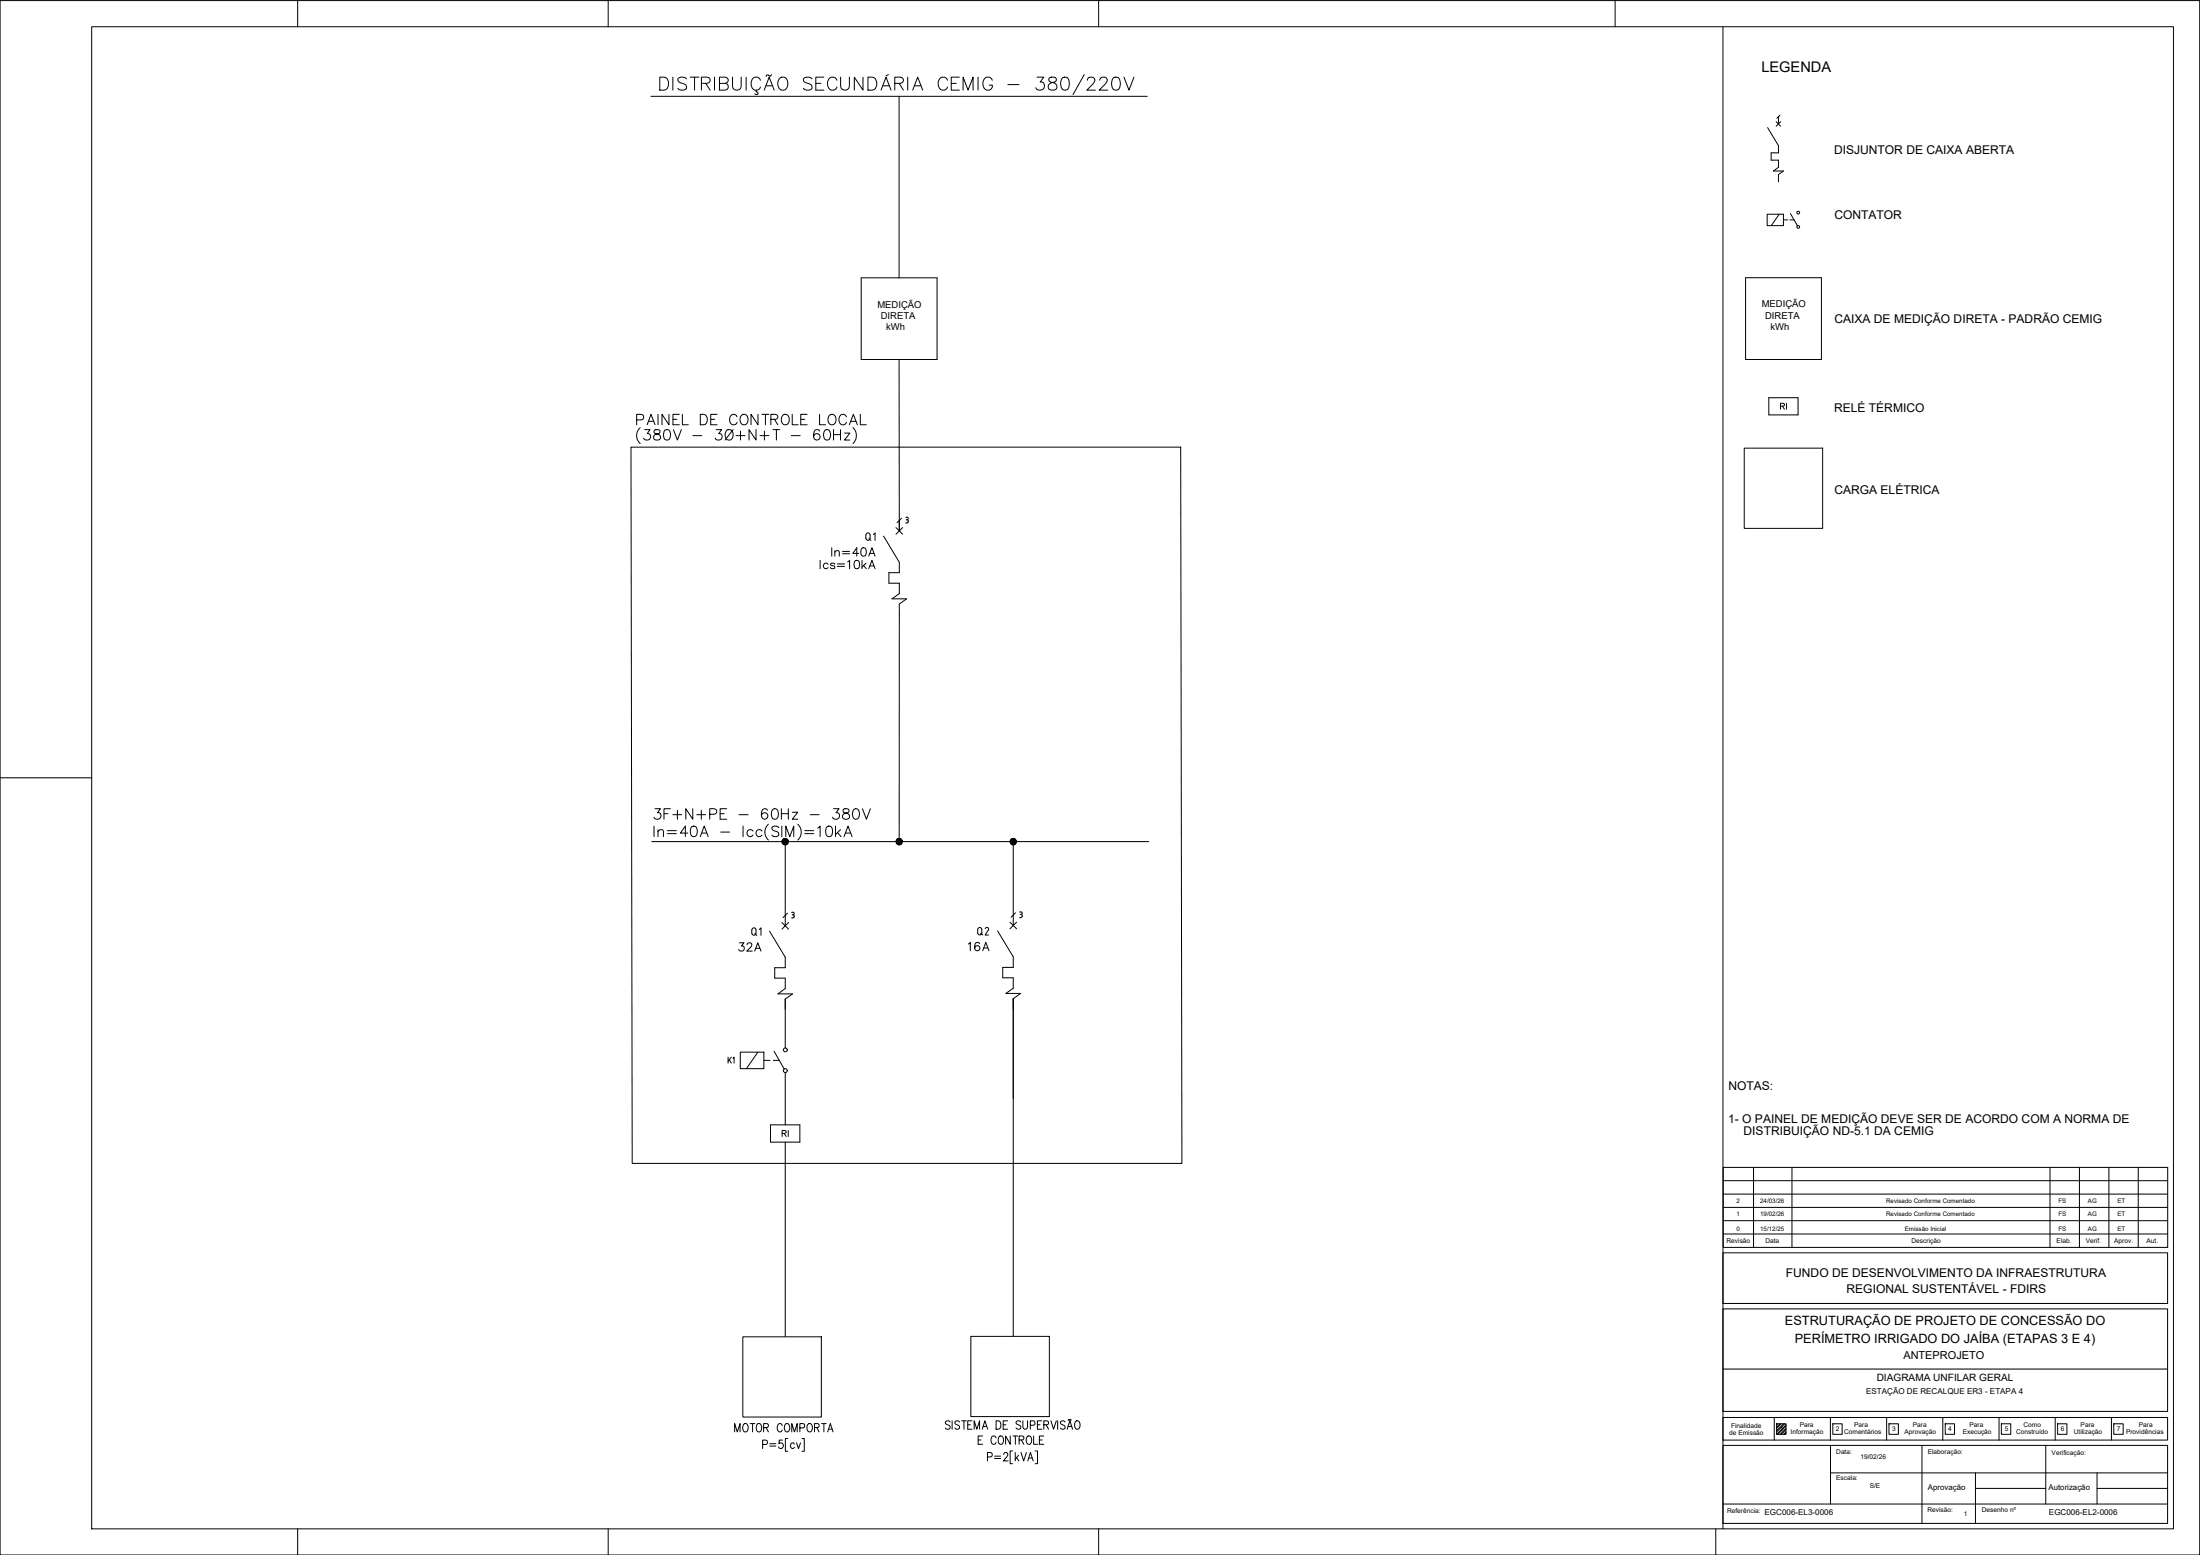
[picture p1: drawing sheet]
<svg xmlns="http://www.w3.org/2000/svg" width="841mm" height="594mm" viewBox="0 0 841 594" stroke-linecap="round" stroke-linejoin="round" font-family="sans-serif">
<!-- layer: EPLAN311 -->
<path d="M248.8 36.8h189.8M343.7 36.8v69.3M329.2 106.1h29v31.2h-29zM667.3 106.1h29v31.2h-29zM343.7 137.3l.1 65.5M343.8 234.8l-.1 86.3M249.2 321.5h189.9" fill="none" stroke="#000" stroke-width=".38"/>
<!-- layer: LIMITE -->
<path d="M241.2 170.8h210.2l.4 273.7h-210.1z" fill="none" stroke="#000" stroke-width=".38"/>
<!-- layer: EL_TEXTO -->
<g fill="none" stroke="#000" stroke-width=".38">
<path d="M252.2 29.5h1.7a2.62 2.62 0 0 1 1.7 2.5 2.62 2.62 0 0 1-1.7 2.4h-1.7zM257.2 29.5v4.9M262.5 30.2a2.3 2.3 0 0 0-3.4 0 1.31 1.31 0 0 0 1 1.4l1.4 .5a1.21 1.21 0 0 1 .9 .9 1.21 1.21 0 0 1-.4 1.2 2.39 2.39 0 0 1-2.9-.4M263.9 29.5h3.3M265.5 29.5v4.9M268.1 31.8h2.2a1.29 1.29 0 0 0 1.2-1.4l-.5-.7-.7-.2h-2.2v4.9M269.8 31.8l1.7 2.6M273.1 29.5v4.9M275 31.8l2.9-.2a1.12 1.12 0 0 0 0-1.9l-2.9-.2v4.9h2.2a1.29 1.29 0 0 0 1.2-1.3 1.29 1.29 0 0 0-1.2-1.3M280 29.5v3.5a1.67 1.67 0 0 0 1.7 1.5 1.67 1.67 0 0 0 1.6-1.5v-3.5M285.2 29.5v4.9M289.1 34.4v.8h.4l.3 .7-.3 .2-.9-.2"/>
<path d="M290.7 30.7a1.83 1.83 0 0 0-2.1-1.2 1.83 1.83 0 0 0-1.5 1.8 2.19 2.19 0 0 0 .5 2.5 2.19 2.19 0 0 0 2.4 .4l.7-1M292.1 34.4l1.9-4.9 2 4.9M292.9 32.8h2.3M294.7 29l-.5 .1-.9-.5-.4 .6M294.9 28.5l-.2 .5M298.3 29.7a1.88 1.88 0 0 1 2.9 1.6 2.18 2.18 0 0 1-.5 2.4 2.18 2.18 0 0 1-2.4 .5 3 3 0 0 1 0-4.5zM310.4 30.2a2.24 2.24 0 0 0-3.3 0 1.22 1.22 0 0 0 1 1.4l1.4 .5a1.21 1.21 0 0 1 .9 .9 1.21 1.21 0 0 1-.4 1.2 2.39 2.39 0 0 1-2.9-.4M311.9 31.8h1.9M315 29.5h-3.1v4.9h3.1M320 30.7a1.85 1.85 0 0 0-2.1-1.2 1.85 1.85 0 0 0-1.5 1.8 2.21 2.21 0 0 0 .4 2.4 2.21 2.21 0 0 0 2.4 .5l.8-1M321.4 29.5v3.5a1.7 1.7 0 0 0 1.6 1.4 1.7 1.7 0 0 0 1.7-1.4v-3.5M329.9 29.5v4.9l-3.3-4.9v4.9"/>
<path d="M331.8 29.5h1.7a2.62 2.62 0 0 1 1.7 2.5 2.62 2.62 0 0 1-1.7 2.4h-1.7zM336.8 34.4l1.9-4.9 1.9 4.9M337.5 32.8h2.4M339.6 28.5l-.9 .5M342.1 31.8h2.1a1.29 1.29 0 0 0 1.2-1.4l-.5-.7-.7-.2h-2.1v4.9M343.7 31.8l1.7 2.6M347 29.5v4.9M348.9 34.4l1.9-4.9 1.9 4.9M349.6 32.8h2.4M362.2 30.7a1.85 1.85 0 0 0-2-1.2 1.85 1.85 0 0 0-1.6 1.8 2.21 2.21 0 0 0 .5 2.4 2.21 2.21 0 0 0 2.4 .5l.7-1M363.6 31.8h1.9M366.7 29.5h-3.1v4.9h3.1"/>
<path d="M368.2 34.4v-4.9l1.9 4.9 1.9-4.9v4.9M373.9 29.5v4.9M379.3 30.7a1.85 1.85 0 0 0-2-1.2 1.85 1.85 0 0 0-1.5 1.8 2.21 2.21 0 0 0 .4 2.4 2.21 2.21 0 0 0 2.4 .5l.7-1v-.7h-1.1M385.3 32.3h4.3M396.5 29.5h2.5l-1.4 1.8a1.61 1.61 0 0 1 1.7 1.9 1.61 1.61 0 0 1-2.2 1.2l-.6-.2-.6-.7M401.2 29.7a.98 .98 0 0 0 .5 1.6 2.11 2.11 0 0 1 2.3 2.2 1.73 1.73 0 0 1-1.9 1 1.73 1.73 0 0 1-1.4-1.7 2.41 2.41 0 0 1 2.4-1.5 .98 .98 0 0 0 .5-1.6l-.8-.2zM406.2 29.7a1.66 1.66 0 0 1 2.4 .7 4.4 4.4 0 0 1-.5 3.8 1.66 1.66 0 0 1-2.4-.7 4 4 0 0 1 .5-3.8zM414.5 28.5l-4.3 7.6M415.7 30.7l.2-.8a1.58 1.58 0 0 1 2.4 0l.2 .5-.2 .9-2.8 3.1h3.3M420.4 30.7l.3-.8a1.58 1.58 0 0 1 2.3 0l.3 .5-.3 .9-2.8 3.1h3.3M425.7 29.7a1.66 1.66 0 0 1 2.3 .7 4 4 0 0 1-.4 3.8 1.66 1.66 0 0 1-2.4-.7 4 4 0 0 1 .5-3.8zM429.7 29.5l1.9 4.9 1.9-4.9"/>
<path d="M250 315.6v4M251.5 317.7l1-.7 .9 .1 .2 2.5M251.5 317v2.6M255.1 317.3h3.5M255.1 318.5h3.5M262.9 318.3h-2.8l1.9-2.7v4M264.5 315.8a1.27 1.27 0 0 1 1.9 .6 2.57 2.57 0 0 1-1 3.2h-.4a1.79 1.79 0 0 1-1.1-2.3zM267.7 319.6l1.5-4 1.5 4M268.3 318.3h1.9M275.5 317.9h3.4M284.1 315.6v4M287.9 317.5a1.28 1.28 0 0 0-1.9-.2 1.28 1.28 0 0 0 0 1.9 1.28 1.28 0 0 0 1.9-.2"/>
<path d="M291.3 317.5a1.28 1.28 0 0 0-1.9-.2 1.28 1.28 0 0 0 0 1.9 1.28 1.28 0 0 0 1.9-.2M293.8 314.9a4 4 0 0 0 0 6M297.7 316.2a1.5 1.5 0 0 0-1.4-.6 1.5 1.5 0 0 0-1.2 1l.3 .5 1.6 .6a.95 .95 0 0 1 .7 .7 .95 .95 0 0 1-.4 1 1.78 1.78 0 0 1-2.2-.4M298.9 315.6v4M300.4 319.6v-4l1.5 4 1.5-4v4M305 314.9a4.1 4.1 0 0 1 0 6M307.6 317.3h3.5M307.6 318.5h3.5M312.6 316.4l.9-.8v4M316.2 315.8a1.28 1.28 0 0 1 1.9 .6 3.5 3.5 0 0 1-.4 3 1.27 1.27 0 0 1-1.9-.5 3.5 3.5 0 0 1 .4-3.1zM319.4 315.6v4M320.2 318.1l1.3 1.5"/>
<path d="M321.3 317l-1.9 1.9M322.7 319.6l1.5-4 1.5 4M323.2 318.3h1.9M280.8 547v-3.1l1.1 3.1 1-3.1v3.1M284.4 544l.3-.1a1.72 1.72 0 0 1 1.4 1.2 1.72 1.72 0 0 1-.6 1.8l-.3 .1a1.72 1.72 0 0 1-1.4-1.2 1.72 1.72 0 0 1 .6-1.8zM286.8 543.9h1.8M287.7 543.9v3.1M289.6 544l.3-.1a1.72 1.72 0 0 1 1.4 1.2 1.72 1.72 0 0 1-.6 1.8l-.3 .1a1.72 1.72 0 0 1-1.4-1.2 1.72 1.72 0 0 1 .6-1.8zM291.5 551.9h1.2a.87 .87 0 0 0 .7-.9 .87 .87 0 0 0-.7-.8h-1.2v3.2M291.9 545.4l1.6-.2 .3-.4-.3-.8-1.6-.1v3.1M292.9 545.4l.9 1.6M294.3 551.6h2.3"/>
<path d="M294.3 552.5h2.3M299 544.6a.98 .98 0 0 0-1.2-.7 .98 .98 0 0 0-.7 1.2v.8a.98 .98 0 0 0 .8 1.1 .98 .98 0 0 0 1.1-.7M299.2 550.2h-1.3l-.1 1.4a.99 .99 0 0 1 1.4 0 .99 .99 0 0 1-.1 1.5 .99 .99 0 0 1-1.5-.3M300.4 544a1.49 1.49 0 0 1 1.6 .8 1.49 1.49 0 0 1-.4 1.8l-.5 .4a1.72 1.72 0 0 1-1.3-1.2 1.72 1.72 0 0 1 .6-1.8zM301.1 549.6h-.9v4.9h.9M302.7 547v-3.1l1 3.1 1.1-3.1v3.1M303.7 551.7a.74 .74 0 0 0-.7-.5 .74 .74 0 0 0-.7 .5 .93 .93 0 0 0 0 1.4 .93 .93 0 0 0 1.4-.2M304.5 551.2l.8 2.2 .7-2.2M305.8 545.5h1.2a.84 .84 0 0 0 .6-.8 .84 .84 0 0 0-.6-.8h-1.2v3.1M306.6 549.6h.9v4.9h-.9M309 544l.3-.1a1.72 1.72 0 0 1 1.4 1.2 1.72 1.72 0 0 1-.7 1.8 1.07 1.07 0 0 1-1.5-1l.1-1.3zM311.4 545.4l1.5-.2 .2-.4-.2-.8-1.5-.1v3.1"/>
<path d="M312.3 545.4l.8 1.6M314.1 543.9h1.7M315 543.9v3.1M316.4 547l1-3.1 1.1 3.1M316.8 546h1.3M363.2 543.3a.97 .97 0 0 0-1-.5 .97 .97 0 0 0-.8 .8l.3 .4 1.4 .8 .1 .8a1.08 1.08 0 0 1-1.8 0M364 542.8v3.2M366.8 543.3a.89 .89 0 0 0-1.1-.5 .89 .89 0 0 0-.5 1.1l1.5 .9 .1 .8a1.04 1.04 0 0 1-1.8 0M367.6 542.8h1.8M368.5 542.8v3.2M370 544.3h1M371.6 542.8h-1.6v3.2h1.6"/>
<path d="M372.4 546v-3.2l1 3.2 1.1-3.2v3.2M373.9 550.1h1.1M375.5 546l1-3.2 1.1 3.2M375.6 548.6h-1.7v3.2h1.7M375.9 545h1.3M377.5 556.6h1.2a.87 .87 0 0 0 .6-.8 .87 .87 0 0 0-.6-.9h-1.2v3.2M380.2 556.3h2.3M380.2 557.2h2.3M380.8 542.8a1.72 1.72 0 0 1 1.8 1 1.72 1.72 0 0 1-.5 2.1l-1.3 .1zM380.8 549.4a1 1 0 0 0-1.2-.8 1 1 0 0 0-.8 1.2v.8a1 1 0 0 0 .8 1.2 1 1 0 0 0 1.2-.8M382.1 548.7a1.03 1.03 0 0 1 1.1 .1 1.03 1.03 0 0 1 .4 1v.8a1.04 1.04 0 0 1-1 1.2 1.04 1.04 0 0 1-1-1.2v-.8zM383.5 544.3h1.1"/>
<path d="M383.7 555.7l.3-.6 .7-.2 .4 .3 .2 .7-1.7 2.2h1.8M385.2 542.8h-1.7v3.2h1.7M386.2 548.6v3.2l-1.8-3.2v3.2M387.1 554.3h-.9v4.9h.9M387.3 548.6h1.8M388.1 554.9v3.2M388.2 548.6v3.2M388.6 556.9l.9 1.2M389.4 556l-1.3 1.5M389.6 550.1l1.6-.1 .2-.5-.2-.8-1.6-.1v3.2M390.2 543.3a.91 .91 0 0 0-1.1-.5 .91 .91 0 0 0-.6 1.1l1.5 .8 .2 .9a1.08 1.08 0 0 1-1.8 0M390.3 554.9l1 3.2 1.1-3.2"/>
<path d="M390.5 550.1l.9 1.7M391 542.8v2.3a.89 .89 0 0 0 .9 .9 .89 .89 0 0 0 .9-.9v-2.3M392.8 548.7l.3-.1a1.72 1.72 0 0 1 1.4 1.3 1.72 1.72 0 0 1-.6 1.8l-.3 .1a1.72 1.72 0 0 1-1.4-1.3 1.72 1.72 0 0 1 .6-1.8zM392.9 558.1l1-3.2 1.1 3.2M393.3 557h1.3M393.9 544.5h1.1a.87 .87 0 0 0 .7-.8 .87 .87 0 0 0-.7-.9h-1.1v3.2M395.1 548.6v3.2h1.6M395.7 554.3h.9v4.9h-.9M396.6 544.3h1M397.3 550.1h1.1M398.3 542.8h-1.7v3.2h1.7M399 544.3l1.6-.1 .3-.5-.3-.7-1.6-.2v3.2"/>
<path d="M399 548.6h-1.7v3.2h1.7M399.9 544.3l1 1.7M401.7 542.8l1.1 3.2 1-3.2M404.3 542.8v3.2M407.2 543.3a.89 .89 0 0 0-1.2-.5 .89 .89 0 0 0-.5 1.1l1.5 .9 .2 .8a1.04 1.04 0 0 1-1.8 0M408 546l1-3.2 1 3.2M408.3 545h1.3M409.4 542.2l-.2 .4-.6-.3-.3 .4M411.3 543l.3-.2a1.63 1.63 0 0 1 1.3 1.6 1.63 1.63 0 0 1-1.3 1.6 2.08 2.08 0 0 1-.3-3z"/>
</g>
<!-- layer: 5 -->
<g fill="none" stroke="#000" stroke-width=".38">
<path d="M675.7 48.7l4.2 6.9v2.8M679.9 44.6v2.8M679.9 61.2v2.7M679.9 66.7v2.7M343.8 198.9v3.9M337.8 204.8l6 10v4M343.8 222.8v4M343.8 230.8v4M294.2 355.7l6 10v4M300.2 349.7v4M381.3 355.6l6 10v4M387.3 349.6v4"/>
<path d="M300.2 373.7v4M387.3 373.6v3.9M300.2 381.7v4M387.3 381.6v3.9"/>
</g>
<!-- layer: 3 -->
<g fill="none" stroke="#000" stroke-width=".38">
<path d="M679 46.5l1.7 1.7M679.9 58.4h-2.8v2.8h2.8M680.7 46.5l-1.7 1.7M679.9 63.9l-2 1.4h3.9l-1.9 1.4M675.6 81.8h6.2v4.4h-6.2zM680.2 81.8l-3.1 4.4M681.8 84h1.6M684.3 84h1.5M684.4 81.6l2.8 4.7M676.2 151.9h11.2v6.6h-11.2zM666.8 171.2h30v30.7h-30zM342.5 201.6l2.6 2.5"/>
<path d="M343.8 218.8h-4v4h4M345.1 201.6l-2.6 2.5M343.8 226.8l-2.8 2h5.6l-2.8 2M300.2 321.5v28M387.3 322.2v27.2M298.9 352.4l2.6 2.6M301.5 352.4l-2.6 2.6M386.1 352.3l2.5 2.6M388.6 352.3l-2.5 2.6M300.2 377.7l-2.8 2h5.6l-2.8 2v18.7M300.2 369.7h-4v4h4M387.3 377.5l-2.7 2h5.5l-2.8 2.1v128.9"/>
<path d="M387.3 369.6h-4v4h4M283 402h9v6.3h-9zM289.7 402l-4.4 6.3M292.1 405.1h2.3M295.6 405.1h2.3M295.9 401.6l3.9 6.8M300.2 409.8v19.9M294.6 429.7h11.2v6.6h-11.2zM300.2 436.3v74.3M284 510.7h30v30.7h-30zM371.1 510.6h30.1v30.6h-30.1z"/>
<circle cx="687.4" cy="81.2" r=".53"/>
<circle cx="687.4" cy="86.7" r=".53"/>
<circle cx="300.2" cy="401.1" r=".74"/>
<circle cx="300.2" cy="409" r=".74"/>
</g>
<!-- layer: 1 -->
<path d="M680.5 44l-1.2 1.2M344.6 198l-1.7 1.7M301 348.9l-1.7 1.7M388.2 348.8l-1.7 1.6" fill="none" stroke="#000" stroke-width=".38"/>
<!-- layer: 2 -->
<g fill="none" stroke="#000" stroke-width=".38">
<path d="M346.2 197.6h.5M346.5 198.6h.2M346.7 197.6l.5 .5-.5 .5M346.7 198.6l.5 .2v.5M347.2 199.3l-.2 .4-.8 .1M302.6 348.5l.9 .2v.5l-.4 .3M302.6 350.7h.5M302.9 349.5h.2M303.1 349.5l.5 .5M303.6 350v.2M303.6 350.2l-.5 .5M389.8 348.4h.5"/>
<path d="M390 349.3h.3M390.3 348.4l.5 .5-.5 .4M390.3 349.3l.5 .5M390.7 349.9v.2M390.8 350l-.3 .5-.7 .1"/>
</g>
<g fill="#000" stroke="#000" stroke-width=".38">
<path d="M300.2 321.5h1.2l-.1 .5zM343.7 321.5h1.2l-.1 .5zM387.3 321.5h1.2v.5z"/>
<path d="M299 322l.3 .4 .9-.9zM299.3 322.4l.9-.9-.5 1.2zM300.2 321.5l-.5 1.2 .5 .1z"/>
<path d="M299.3 320.7l-.3 .4 1.2 .4zM299 321.1l1.2 .4h-1.2zM299 321.5v.5l1.2-.5z"/>
<path d="M300.2 321.5v1.3l.4-.1zM300.2 321.5l.8 .9-.4 .3zM300.2 321.5l.8 .9 .3-.4z"/>
<path d="M300.2 320.4v1.1l.4-1.1zM299.7 320.4h.5v1.1zM299.3 320.7l.9 .8-.5-1.1z"/>
<path d="M300.2 321.5h1.2l-.1-.4zM300.2 321.5l.8-.8 .3 .4zM300.6 320.4l-.4 1.1 .8-.8z"/>
<path d="M342.6 322l.3 .4 .8-.9zM342.9 322.4l.8-.9-.4 1.2zM343.7 321.5l-.4 1.2 .4 .1z"/>
<path d="M342.9 320.7l-.3 .4 1.1 .4zM342.6 321.1l1.1 .4h-1.1zM342.6 321.5v.5l1.1-.5z"/>
<path d="M343.7 321.5v1.3l.5-.1zM343.7 321.5l.9 .9-.4 .3zM343.7 321.5l.9 .9 .2-.4z"/>
<path d="M343.7 320.4v1.1l.5-1.1zM343.3 320.4h.4v1.1zM342.9 320.7l.8 .8-.4-1.1z"/>
<path d="M343.7 321.5h1.2l-.1-.4zM343.7 321.5l.9-.8 .2 .4zM344.2 320.4l-.5 1.1 .9-.8z"/>
<path d="M386.2 322l.3 .4 .8-.9zM386.5 322.4l.8-.9-.4 1.2zM387.3 321.5l-.4 1.2 .4 .1z"/>
<path d="M386.5 320.7l-.3 .4 1.1 .4zM386.2 321.1l1.1 .4h-1.2zM386.1 321.5l.1 .5 1.1-.5z"/>
<path d="M387.3 321.5v1.3l.5-.1zM387.3 321.5l.9 .9-.4 .3zM387.3 321.5l.9 .9 .3-.4z"/>
<path d="M387.3 320.4v1.1l.5-1.1zM386.9 320.4h.4v1.1zM386.5 320.7l.8 .8-.4-1.1z"/>
<path d="M387.3 321.5h1.2v-.4zM387.3 321.5l.9-.8 .3 .4zM387.8 320.4l-.5 1.1 .9-.8z"/>
</g>
<!-- layer: A-FORMATO -->
<g fill="none" stroke="#000" stroke-width=".38">
<path d="M0 .2h840.9v593.9h-840.9zM35.1 10.2h795.8v573.9h-795.8zM113.8 .2v10M232.5 .2v10M420 .2v10M617.4 .2v10M658.7 10.2v573.9M0 297.2h35.1M658.7 446h170v30.6h-170zM658.7 456.2h170M658.7 451.1h170M670.3 446v30.6"/>
<path d="M685 446v30.6M783.7 446v30.6M794.9 446v30.6M806.2 446v30.6M817.4 446v30.6M658.7 478.6h169.9v19.4h-169.9zM658.7 471.4h170M658.7 466.4h170M658.7 461.3h170M658.7 500.1h169.9v39.1h-169.9zM658.7 523h169.9M658.7 552.2h169.9v29.8h-169.9z"/>
<path d="M658.7 541.5h169.9v8.7h-169.9zM678.3 541.5v8.7M679.2 544h3.6v4h-3.6zM679.6 544l-.4 .4M680.5 544l-1.3 1.3M680.9 544l-1.7 1.7M681.8 544l-2.6 2.6M682.2 544l-3 3.1M682.8 544.4l-3.6 3.6M682.8 545.7l-2.3 2.3M682.8 547.1l-.9 .9M682.8 544.8l-3.2 3.2"/>
<path d="M682.8 546.2l-1.8 1.8M682.8 547.5l-.5 .5M699.7 541.5v8.7M699.8 552.2v22.4M700.7 544h3.5v4h-3.5zM721.2 541.5v8.7M722.1 544h3.6v4h-3.6zM734.7 552.2v29.8M742.7 541.5v8.7M743.6 544h3.6v4h-3.6zM764.2 541.5v8.7M765.1 544h3.6v4h-3.6z"/>
<path d="M782.1 552.2v22.4M785.7 541.5v8.7M786.6 544h3.6v4h-3.6zM807.2 541.5v8.7M808.1 544h3.6v4h-3.6zM658.7 574.6h169.9M699.8 562.7h128.8M755.2 568.6h26.9M755.2 562.7v19.3M801.7 568.6h26.9M801.7 562.7v11.9M113.8 584.1v10"/>
<path d="M232.5 584.1v10M420 584.1v10M655.9 584.1v10"/>
</g>
<text font-size="10.1" x="242" y="170.7">(380V - 3Ø+N+T - 60Hz)</text>
<text font-size="7.9" x="248.7" y="314.3">3F+N+PE - 60Hz - 380V</text>
<text font-size="7.5" x="242" y="163.3">PAINEL DE CONTROLE LOCAL</text>
<g font-size="6.6">
<text x="316.8" y="213.8">In=40A</text>
<text x="312.2" y="218.4">Ics=10kA</text>
<text x="281.2" y="364.4">32A</text>
<text x="369" y="364.4">16A</text>
</g>
<g font-size="6.2">
<text x="329.8" y="207.8">Q1</text>
<text x="286.1" y="358.4">Q1</text>
<text x="372.5" y="358.4">Q2</text>
</g>
<text font-size="5.6" x="673.4" y="27.7">LEGENDA</text>
<g font-size="5.3">
<text x="683.7" y="157.7" transform="rotate(-90 683.7 157.7)">RI</text>
<text x="281.5" y="407.5" transform="rotate(-90 281.5 407.5)">K1</text>
<text x="297.7" y="435.3">RI</text>
</g>
<g font-size="4.9">
<text x="682.3" y="506.4">ESTRUTURAÇÃO DE PROJETO DE CONCESSÃO DO</text>
<text x="686.1" y="513.1">PERÍMETRO IRRIGADO DO JAÍBA (ETAPAS 3 E 4)</text>
</g>
<g font-size="4.6">
<text x="701.1" y="58.6">DISJUNTOR DE CAIXA ABERTA</text>
<text x="701.3" y="83.5">CONTATOR</text>
<text x="701.3" y="123.2">CAIXA DE MEDIÇÃO DIRETA - PADRÃO CEMIG</text>
<text x="701.1" y="157.2">RELÉ TÉRMICO</text>
<text x="701.3" y="188.6">CARGA ELÉTRICA</text>
<text x="660.7" y="416.3">NOTAS:</text>
<text x="660.7" y="428.9">1- O PAINEL DE MEDIÇÃO DEVE SER DE ACORDO COM A NORMA DE</text>
<text x="666.5" y="433.7">DISTRIBUIÇÃO ND-5.1 DA CEMIG</text>
<text x="682.7" y="487.8">FUNDO DE DESENVOLVIMENTO DA INFRAESTRUTURA</text>
<text x="705.9" y="494.1">REGIONAL SUSTENTÁVEL - FDIRS</text>
</g>
<text font-size="4.2" x="727.6" y="519.3">ANTEPROJETO</text>
<text font-size="3.9" x="717.4" y="527.7">DIAGRAMA UNFILAR GERAL</text>
<g font-size="3.6">
<text x="335.4" y="117.5">MEDIÇÃO</text>
<text x="673.5" y="117.4">MEDIÇÃO</text>
<text x="336.7" y="121.8">DIRETA</text>
<text x="674.8" y="121.8">DIRETA</text>
<text x="338.7" y="126.1">kWh</text>
<text x="676.8" y="126.1">kWh</text>
</g>
<g font-size="3.1">
<text x="713.4" y="532.7">ESTAÇÃO DE RECALQUE ER3 - ETAPA 4</text>
<text x="674.6" y="579">EGC006-EL3-0006</text>
<text x="783.3" y="579">EGC006-EL2-0006</text>
</g>
<g font-size="3">
<text x="737" y="569.2">Aprovação</text>
<text x="783.1" y="569.2">Autorização</text>
</g>
<g font-size="2.5">
<text x="660" y="474.8">Revisão</text>
<text x="674.9" y="474.8">Data</text>
<text x="730.8" y="474.8">Descrição</text>
<text x="786.2" y="474.8">Elab.</text>
<text x="797.3" y="474.8">Verif.</text>
<text x="808.2" y="474.8">Aprov.</text>
<text x="820.6" y="474.7">Aut.</text>
<text x="661.8" y="545.5">Finalidade</text>
<text x="688" y="545.3">Para</text>
<text x="708.8" y="545.3">Para</text>
<text x="731.2" y="545.3">Para</text>
<text x="752.9" y="545.3">Para</text>
<text x="773.6" y="545.3">Como</text>
<text x="795.4" y="545.3">Para</text>
<text x="817.6" y="545.3">Para</text>
<text x="661.1" y="548.4">de Emissão</text>
<text x="680.5" y="546.8">1</text>
<text x="684.5" y="548">Informação</text>
<text x="701.8" y="546.8">2</text>
<text x="705" y="548">Comentários</text>
<text x="723.3" y="546.8">3</text>
<text x="728.1" y="548">Aprovação</text>
<text x="744.8" y="546.8">4</text>
<text x="750.3" y="548">Execução</text>
<text x="766.4" y="546.8">5</text>
<text x="770.7" y="548">Construído</text>
<text x="787.8" y="546.8">6</text>
<text x="792.8" y="548">Utilização</text>
<text x="809.3" y="546.8">7</text>
<text x="812.8" y="548">Providências</text>
<text x="702" y="555.3">Data:</text>
<text x="711.2" y="557.4">19/02/26</text>
<text x="736.9" y="555.3">Elaboração:</text>
<text x="784.3" y="555.8">Verificação:</text>
<text x="702" y="565.6">Escala:</text>
<text x="714.8" y="568.5">S/E</text>
<text x="660.2" y="577.9">Referência:</text>
<text x="736.8" y="577.6">Revisão:</text>
<text x="750.7" y="579.3">1</text>
<text x="757.6" y="577.6">Desenho nº</text>
</g>
<g font-size="2.4">
<text x="663.9" y="459.5">2</text>
<text x="672.9" y="459.5">24/03/26</text>
<text x="721" y="459.5">Revisado Conforme Comentado</text>
<text x="786.9" y="459.5">FS</text>
<text x="798.2" y="459.5">AG</text>
<text x="809.5" y="459.5">ET</text>
<text x="663.9" y="464.6">1</text>
<text x="672.9" y="464.6">19/02/26</text>
<text x="721" y="464.6">Revisado Conforme Comentado</text>
<text x="786.9" y="464.6">FS</text>
<text x="798.2" y="464.6">AG</text>
<text x="809.5" y="464.6">ET</text>
<text x="663.9" y="470.1">0</text>
<text x="672.9" y="470.1">15/12/25</text>
<text x="728.2" y="470.1">Emissão Inicial</text>
<text x="786.9" y="470.1">FS</text>
<text x="798.2" y="470.1">AG</text>
<text x="809.5" y="470.1">ET</text>
</g>
</svg>
